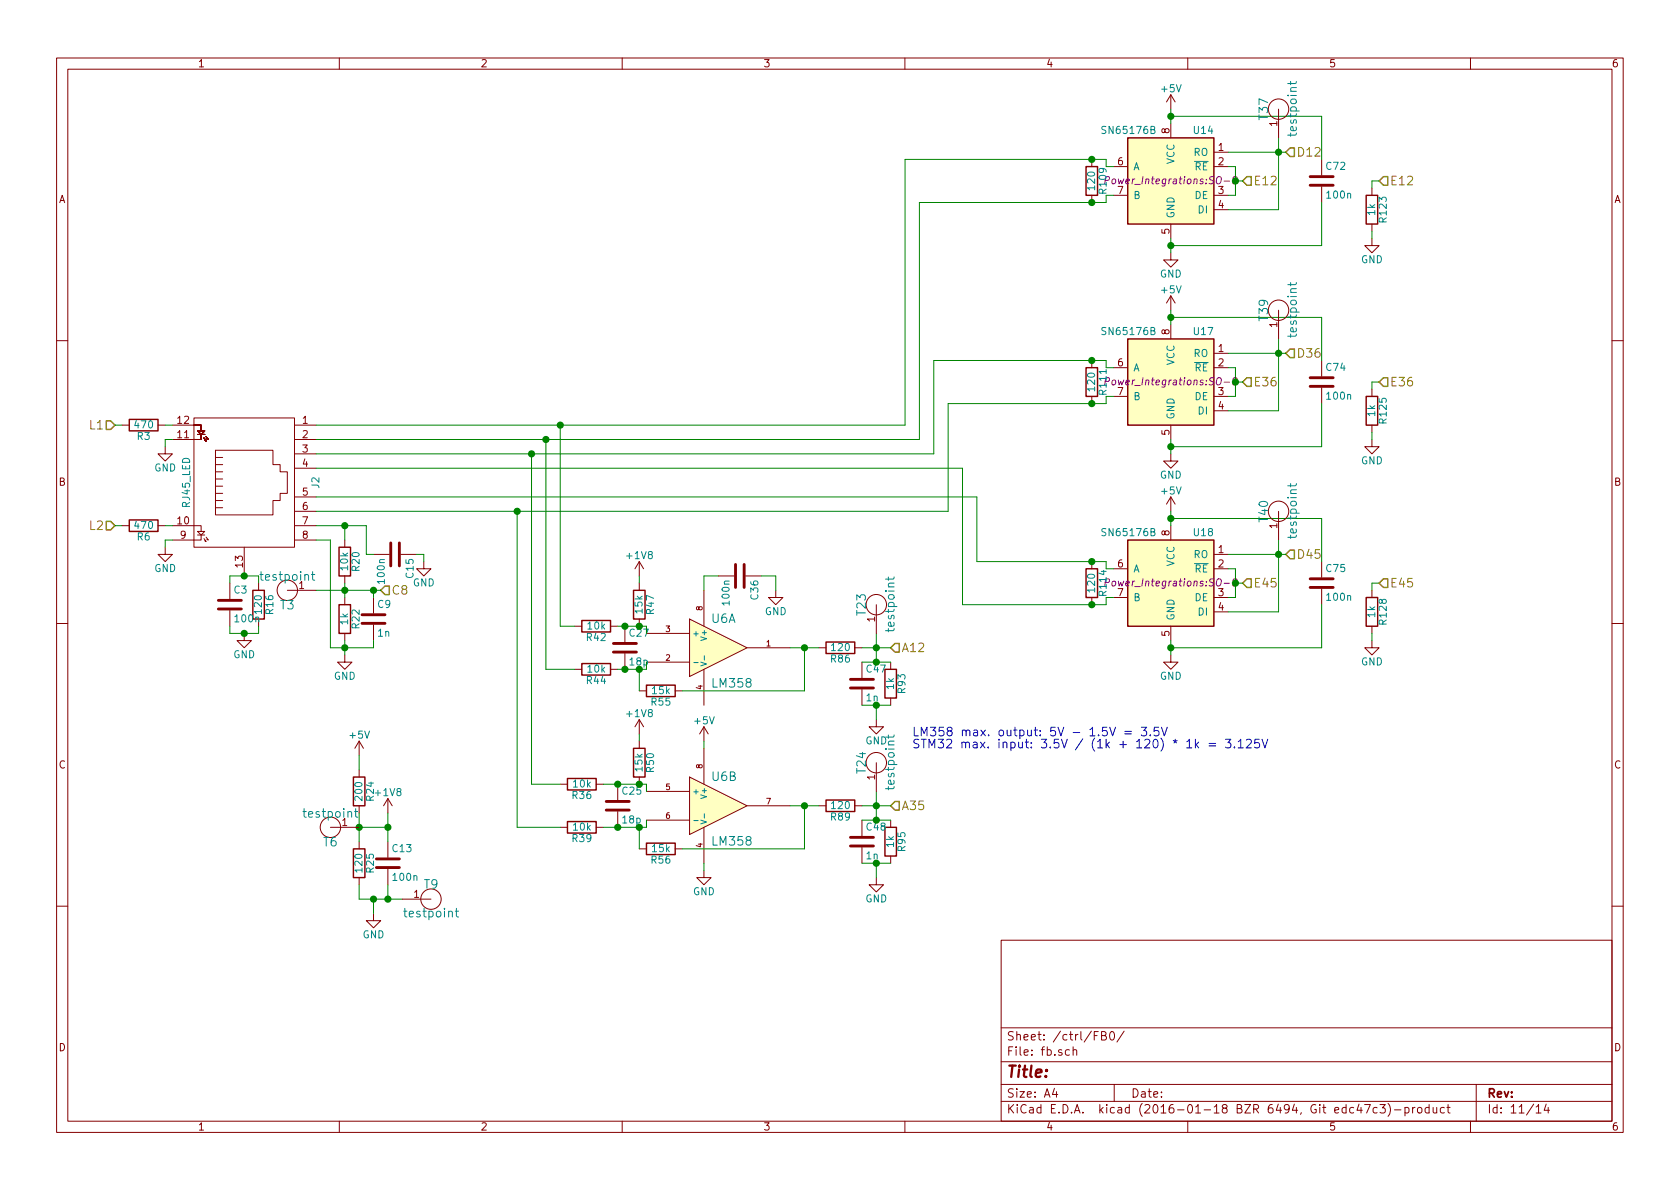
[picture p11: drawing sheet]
<svg xmlns="http://www.w3.org/2000/svg" width="297mm" height="210mm" viewBox="0 0 297 210" stroke-linecap="round" stroke-linejoin="round" font-family="sans-serif">
<g fill="none" stroke="#840000" stroke-width=".18">
<path d="M10 10.3h277v189.9h-277zM12 12.2h273v186.1h-273zM60 10.3v1.9M110 10.3v1.9M160 10.3v1.9M207 16.8v2.5M207 16.8l-.8 1.2M207 16.8l.8 1.2M210 10.3v1.9M226.1 19.3v5.1M260 10.3v1.9M193 28.2v1.3"/>
<path d="M193 34.5v1.3M196.8 29.5h2.6M196.8 34.5h2.6M207 21.8v2.6M207 39.6v2.6M214.6 26.9h2.6M214.6 29.5h2.6M214.6 34.5h2.6M214.6 37.1h2.6M233.7 28.2v2.8M233.7 33v2.8M242.6 33.3v1.2"/>
<path d="M242.6 39.6v1.3M207 44.7v1.3h1.3l-1.3 1.2-1.3-1.2h1.3M207 52.3v2.6M207 57.4v2.5M207 52.3l-.8 1.3M207 52.3l.8 1.3M226.1 54.9v5M242.6 42.2v1.2h1.2l-1.2 1.3-1.3-1.3h1.3M10 60.2h2M21.6 75.2h1.3M27.9 75.2h1.3M29.2 79v1.3h1.3l-1.3 1.2-1.3-1.2h1.3"/>
<path d="M30.5 75.2h5.1v.5M34.3 73.9h17.8v22.9h-17.8zM34.9 76.8h1.3h-.6v.7M35.6 77.2v.5h-5.1M35.6 75.6v.6h-.7l.7 .6 .6-.6h-.6M36.1 77.5l.3 .5-.2-.2M36.4 77.2l.4 .5-.2-.1M38.1 79.6h10.2v2.6h1.2v1.2h1.3v3.8h-1.3v1.3h-1.2v2.6h-10.2zM52.1 75.2h3.8M52.1 77.7h3.8M193 63.7v1.3M193 70.1v1.3"/>
<path d="M196.8 65h2.6M196.8 70.1h2.6M207 75.2v2.5M214.6 62.5h2.6M214.6 65h2.6M214.6 70.1h2.6M214.6 72.6h2.6M233.7 63.7v2.8M233.7 68.6v2.8M242.6 77.7v1.3h1.2l-1.2 1.3-1.3-1.3h1.3M242.6 68.8v1.3M242.6 75.2v1.2"/>
<path d="M285 60.2h2M21.6 93h1.3M27.9 93h1.3M29.2 96.8v1.2h1.3l-1.3 1.3-1.3-1.3h1.3M30.5 93h5.1v1M34.9 94h1.3l-.6 .6zM34.9 94.6h1.3M35.6 94.6v.9h-5.1M36.1 95.2l.3 .6-.2-.2M36.4 95l.4 .5-.2-.1M38.1 80.9h1.3M38.1 82.2h1.3"/>
<path d="M38.1 83.4h1.3M38.1 84.7h1.3M38.1 86h1.3M38.1 87.2h1.3M38.1 88.5h1.3M38.1 89.8h1.3M43.2 96.8v5M52.1 80.3h3.8M52.1 82.8h3.8M52.1 87.9h3.8M52.1 90.4h3.8M52.1 93h3.8"/>
<path d="M52.1 95.5h3.8M61 95.5v1.3M66 98h2.8M70.9 98h2.8M74.9 99.3v1.3h1.3l-1.3 1.2-1.2-1.2h1.2M113 99.3v2.5M113 99.3l-.7 1.3M113 99.3l.8 1.3M193 99.3v1.3M207 80.3v1.2h1.3l-1.3 1.3-1.3-1.3h1.3M207 87.9v2.5M207 93v2.5"/>
<path d="M207 87.9l-.8 1.2M207 87.9l.8 1.2M214.6 98h2.6M226.1 90.4v5.1M233.7 99.3v2.8M10 110.3h2M40.6 103.1v2.8M40.6 107.9v2.8M43.2 112v1.3h1.2l-1.2 1.2-1.3-1.2h1.3M45.7 103.1v1.3M45.7 109.5v1.2M50.8 104.4h5.1"/>
<path d="M61 115.8v1.3h1.2l-1.2 1.3-1.3-1.3h1.3M61 101.8v1.3M61 105.7v1.2M61 112v1.3M66 105.7v2.8M66 110.5v2.8M101.6 110.7h1.3M101.6 118.4h1.3M107.9 110.7h1.3M107.9 118.4h1.3M110.5 110.7v2.8M110.5 115.6v2.8"/>
<path d="M113 103.1v1.3M113 109.5v1.2M114.3 117.1h7.6M114.3 112h7.6M121.9 109.5l10.2 5-10.2 5.1zM124.5 104.4v6.3M124.5 118.4v6.3M127 101.8h2.8M131.8 101.8h2.8M132.1 114.5h7.6M137.2 104.4v1.3h1.2l-1.2 1.2-1.3-1.2h1.3M144.8 114.5h1.2"/>
<path d="M151.1 114.5h1.3M152.4 117.1v2.8M154.9 106.9v5.1M157.5 117.1v1.3M193 105.7v1.2M196.8 100.6h2.6M196.8 105.7h2.6M207 115.8v1.3h1.3l-1.3 1.3-1.3-1.3h1.3M207 110.7v2.6M214.6 100.6h2.6M214.6 105.7h2.6M214.6 108.2h2.6"/>
<path d="M233.7 104.1v2.8M242.6 113.3v1.2h1.2l-1.2 1.3-1.3-1.3h1.3M242.6 104.4v1.3M242.6 110.7v1.3M285 110.3h2M63.5 131.1l-.8 1.2M63.5 131.1v2.5M63.5 136.1v1.3M63.5 131.1l.8 1.2M99.1 138.7h1.2M105.4 138.7h1.3M109.2 138.7v2.8"/>
<path d="M113 127.2v2.6M113 131.1v1.2M113 137.4v1.3M113 122.2h1.3M113 127.2l-.7 1.3M113 127.2l.8 1.3M114.3 139.9h7.6M119.4 122.2h1.2M121.9 137.4l10.2 5.1-10.2 5.1zM124.5 128.5v2.6M124.5 132.3v6.4M124.5 128.5l-.8 1.3"/>
<path d="M124.5 128.5l.7 1.3M152.4 121.9v2.8M154.9 127.2v1.3h1.3l-1.3 1.3-1.2-1.3h1.2M154.9 134.9v5M157.5 123.4v1.3M58.4 146.3h5.1M63.5 142.5v1.3M63.5 148.8v1.3M63.5 155.2v1.3M68.6 141.2l-.8 1.3M68.6 141.2v2.6M68.6 148.8v2.8"/>
<path d="M68.6 153.7v2.8M68.6 141.2l.7 1.3M71.1 159h5.1M99.1 146.3h1.2M105.4 146.3h1.3M109.2 143.5v2.8M113 150.1h1.3M114.3 145h7.6M119.4 150.1h1.2M124.5 153.9v1.3h1.2l-1.2 1.3-1.3-1.3h1.3M124.5 146.3v6.3M132.1 142.5h7.6"/>
<path d="M144.8 142.5h1.2M151.1 142.5h1.3M152.4 145v2.8M152.4 149.9v2.7M154.9 155.2v1.3h1.3l-1.3 1.2-1.2-1.2h1.2M157.5 145v1.3M157.5 151.4v1.2M10 160.2h2M66 161.5v1.3h1.3l-1.3 1.3-1.2-1.3h1.2M177 166.3h108v32h-108zM285 160.2h2M60 198.3v1.9"/>
<path d="M110 198.3v1.9M160 198.3v1.9M177 194.8h108M177 191.8h108M177 187.8h108M177 181.8h108M186.4 192.5l-.3 1h.9M186.8 193v1M189.1 185.7l-.5-.1-.2 .3v.6l.2 .1 .5-.1M189.7 185.7l.2-.1 .4 .1 .1 .9M189.7 185.1v1.5M193.5 183.1h.5"/>
<path d="M194.2 182.4h-.7v1.5M194.8 183.1h.5l.2-.1 .1-.3-.3-.3h-.5v1.5h.6l.2-.3a.41 .41 0 0 0-.3-.5M196.3 182.6l.2-.2a.81 .81 0 0 1 .6 .6 .81 .81 0 0 1-.3 .8l-.1 .1a.79 .79 0 0 1-.4-1.3zM197 191.8v3M198.8 182.3l-1.3 2M210 198.3v1.9M240.3 195.2l-.4 1.1h1M240.6 195.8v1M241.3 195.3h1l-.7 1.5M243.5 195.9l-.4-.1-.3 .3v.6l.3 .1 .4-.1M244 195.3h.9l-.5 .6 .5 .1v.7l-.2 .1-.7-.1M245.4 195.1a1.71 1.71 0 0 1 0 2.3"/>
<path d="M246.6 196.3h1.1M248.4 195.9l.4-.1 .3 .3-.1 .6h-.6M248.4 195.8v1.5M249.8 195.8v1M250.2 195.8l-.4 .3M250.7 196l.2-.2 .4 .2 .1 .5-.1 .2-.4 .1-.2-.1zM252.7 195.9l-.5-.1-.2 .3v.6l.2 .1 .5-.1M252.7 195.3v1.5M253.4 195.8l.1 .9 .3 .1 .2-.1M254 195.8v1M255.4 195.9l-.5-.1-.2 .3v.6l.2 .1 .5-.1M255.8 195.8h.6"/>
<path d="M256 195.3v1.3l.4 .2M260 198.3v1.9M261 191.8v6.5M271.6 195.8l.4-.5v1.5M271.6 196.8h.9M273.4 195.2l-.4 1.1h1M273.7 195.8v1"/>
<circle cx="226.1" cy="19.3" r="1.8"/>
<circle cx="226.1" cy="54.9" r="1.8"/>
<circle cx="226.1" cy="90.4" r="1.8"/>
<circle cx="50.8" cy="104.4" r="1.8"/>
<circle cx="154.9" cy="106.9" r="1.8"/>
<circle cx="154.9" cy="134.9" r="1.8"/>
<circle cx="58.4" cy="146.3" r="1.8"/>
<circle cx="76.2" cy="159" r="1.8"/>
</g>
<g fill="#ffffc2" stroke="#ffffc2" stroke-width=".18">
<path d="M121.9 109.5l10.2 5-10.2 5.1z"/>
<path d="M199.4 24.4h15.2v15.2h-15.2z"/>
<path d="M199.4 59.9h15.2v15.3h-15.2z"/>
<path d="M199.4 95.5h15.2v15.2h-15.2z"/>
<path d="M121.9 137.4l10.2 5.1-10.2 5.1z"/>
</g>
<g fill="none" stroke="#008484" stroke-width=".18">
<path d="M228.2 14.4v.6M229.2 14.4l-.2 .4h-1.3M228.2 50v.5M229.2 50l-.2 .3h-1.3M228.2 85.5v.6M229.2 85.5l-.2 .4h-1.3M55.1 101.6h.6M55.3 101.1v1.3l.4 .2M122.7 117.2h.7M123.9 117.1l1 .3-1 .3M124.5 116v.7M157.1 102v.6"/>
<path d="M158.1 102l-.2 .4h-1.3M158.1 130l-.2 .3h-1.3M62.7 143.5h.6M62.9 143v1.3l.4 .2M122.7 145.1h.7M123.9 145l1 .4-1 .3M124.5 143.9v.8M80.5 161.1h.6M80.7 160.6v1.3l.4 .2"/>
</g>
<g fill="none" stroke="#840000" stroke-width=".25">
<path d="M192 29.5h2.1v5h-2.1zM199.4 24.4h15.2v15.2h-15.2zM241.6 34.5h2v5.1h-2zM199.4 59.9h15.2v15.3h-15.2zM22.9 74.2h5v2h-5zM192 65h2.1v5.1h-2.1zM241.6 70.1h2v5.1h-2zM22.9 91.9h5v2.1h-5zM59.9 96.8h2.1v5h-2.1zM199.4 95.5h15.2v15.2h-15.2zM44.7 104.4h2v5.1h-2zM59.9 106.9h2.1v5.1h-2.1z"/>
<path d="M102.9 109.7h5v2.1h-5zM102.9 117.3h5v2.1h-5zM112 104.4h2v5.1h-2zM146 113.5h5.1v2.1h-5.1zM156.5 118.4h2v5h-2zM192 100.6h2.1v5.1h-2.1zM241.6 105.7h2v5h-2zM62.5 137.4h2v5.1h-2zM100.3 137.7h5.1v2h-5.1zM112 132.3h2v5.1h-2zM114.3 121.2h5.1v2h-5.1zM62.5 150.1h2v5.1h-2z"/>
<path d="M100.3 145.3h5.1v2h-5.1zM114.3 149.1h5.1v2h-5.1zM146 141.5h5.1v2h-5.1zM156.5 146.3h2v5.1h-2z"/>
</g>
<path d="M216.4 32h1M218.2 31.8l-.2-.3 .1-.2h.6v.3l-.7 .3v.5a.41 .41 0 0 0 .5 0 .41 .41 0 0 0 .1-.6h-.1M216.4 67.6h1M218.2 67.3l-.2-.2 .1-.3 .6 .1v.3l-.7 .3v.4a.41 .41 0 0 0 .5 .1 .41 .41 0 0 0 .1-.6l-.1-.1M216.4 103.1h1M218.2 102.9l-.2-.2 .1-.3 .6 .1v.3l-.7 .2v.5a.41 .41 0 0 0 .5 0 .41 .41 0 0 0 .1-.6h-.1" fill="none" stroke="#840084" stroke-width=".18"/>
<g fill="none" stroke="#840000" stroke-width=".51">
<path d="M231.6 32.8h4.1M231.6 31.2h4.1M231.6 68.3h4.1M231.6 66.8h4.1M69.1 96v4.1M70.6 96v4.1M130 99.8v4.1M131.6 99.8v4.1M38.6 107.7h4.1M38.6 106.2h4.1M64 110.2h4.1M64 108.7h4.1"/>
<path d="M108.5 115.3h4M108.5 113.8h4M231.6 103.9h4.1M231.6 102.4h4.1M150.4 121.7h4M150.4 120.1h4M66.5 153.4h4.1M66.5 151.9h4.1M107.2 143.3h4.1M107.2 141.7h4.1M150.4 149.6h4M150.4 148.1h4"/>
</g>
<g fill="none" stroke="#848400" stroke-width=".25">
<path d="M220.5 31.2h.7v1.6h-.7l-.8-.8zM228.1 26.2h.8v1.5h-.8l-.8-.8zM244.6 31.2h.8v1.6h-.8l-.8-.8zM18.8 74.4h.8l.7 .8-.7 .7h-.8zM220.5 66.8h.7v1.5h-.7l-.8-.7zM227.3 62.5l.8-.8h.8v1.5h-.8zM244.6 66.8h.8v1.5h-.8l-.8-.7zM18.8 92.2h.8l.7 .8-.7 .7h-.8zM228.1 97.3h.8v1.5h-.8l-.8-.8zM67.3 104.4l.8-.8h.7v1.6h-.7zM158.2 113.8h.8v1.5h-.8l-.7-.8zM220.5 102.4h.7v1.5h-.7l-.8-.8z"/>
<path d="M243.8 103.1l.8-.7h.8v1.5h-.8zM158.2 141.7h.8v1.6h-.8l-.7-.8z"/>
</g>
<g fill="none" stroke="#008400" stroke-width=".18">
<path d="M207 19.3v2.5M196.8 29.5h-1.2v-1.3h-35.6v47h-104.1M196.8 34.5h-1.2v1.3h-33v41.9h-106.7M207 20.6h26.7v7.6M217.2 29.5h1.2v5h-1.2M217.2 26.9h10.1M218.4 32h1.3M226.1 24.4v12.7h-8.9M233.7 35.8v7.6h-26.7M243.8 32h-1.2v1.3M207 42.2v2.5M207 54.9v2.5"/>
<path d="M207 56.1h26.7v7.6M226.1 59.9v12.7h-8.9M242.6 40.9v1.3M20.3 75.2h1.3M29.2 75.2h1.3M30.5 77.7h-1.3v1.3M96.5 77.7v40.7h5.1M99.1 75.2v35.5h2.5M196.8 65h-1.2v-1.3h-30.5v16.6h-109.2M196.8 70.1h-1.2v1.3h-28v19h-111.7M207 77.7v2.6M217.2 65h1.2v5.1h-1.2"/>
<path d="M217.2 62.5h10.1M218.4 67.6h1.3M233.7 71.4v7.6h-26.7M242.6 76.4v1.3M243.8 67.6h-1.2v1.2M20.3 93h1.3M29.2 93h1.3M30.5 95.5h-1.3v1.3M55.9 87.9h116.8v11.4h22.9v1.3h1.2M55.9 82.8h114.3v24.1h25.4v-1.2h1.2M55.9 95.5h2.5v19h7.6v-1.2M55.9 93h8.9v5h1.2"/>
<path d="M61 93v2.5M73.7 98h1.2v1.3M91.4 90.4v55.9h7.7M94 80.3v58.4h5.1M207 90.4v2.6M207 91.7h26.7v7.6M217.2 98h10.1M226.1 95.5v12.7h-8.9M40.6 110.7v1.3h5.1v-1.3M45.7 101.8h-5.1v1.3M55.9 104.4h11.4M61 103.1v2.6"/>
<path d="M61 113.3v2.5M66 104.4v1.3M109.2 110.7h5.1M109.2 118.4h5.1M113 101.8v1.3M113 118.4v3.8M127 101.8h-2.5v2.6M134.6 101.8h2.6v2.6M139.7 114.5h5.1M142.2 114.5v7.7h-21.6M152.4 114.5h5.1M152.4 117.1h5.1"/>
<path d="M154.9 112v5.1M207 113.3v2.5M217.2 100.6h1.2v5.1h-1.2M218.4 103.1h1.3M233.7 106.9v7.6h-26.7M242.6 112v1.3M243.8 103.1h-1.2v1.3M63.5 133.6v2.5M106.7 138.7h7.6v1.2M113 129.8v1.3M124.5 131.1v1.2M152.4 124.7h5.1"/>
<path d="M154.9 124.7v2.5M154.9 139.9v5.1M63.5 143.8v5M63.5 156.5v2.5h7.6M63.5 146.3h5.1M66 159v2.5M68.6 143.8v5M68.6 156.5v2.5M113 146.3v3.8M114.3 145v1.3h-7.6M124.5 152.6v1.3M139.7 142.5h5.1"/>
<path d="M142.2 142.5v7.6h-21.6M152.4 142.5h5.1M152.4 145h5.1M152.4 152.6h5.1M154.9 152.6v2.6"/>
</g>
<g fill="#008400" stroke="#008400" stroke-width=".25">
<circle cx="207" cy="20.6" r=".51"/>
<circle cx="207" cy="43.4" r=".51"/>
<circle cx="218.4" cy="32" r=".51"/>
<circle cx="207" cy="56.1" r=".51"/>
<circle cx="207" cy="79" r=".51"/>
<circle cx="218.4" cy="67.6" r=".51"/>
<circle cx="207" cy="91.7" r=".51"/>
<circle cx="207" cy="114.5" r=".51"/>
<circle cx="218.4" cy="103.1" r=".51"/>
<circle cx="193" cy="28.2" r=".51"/>
<circle cx="193" cy="35.8" r=".51"/>
<circle cx="193" cy="63.7" r=".51"/>
<circle cx="193" cy="71.4" r=".51"/>
<circle cx="193" cy="106.9" r=".51"/>
<circle cx="193" cy="99.3" r=".51"/>
<circle cx="43.2" cy="101.8" r=".51"/>
<circle cx="43.2" cy="112" r=".51"/>
<circle cx="154.9" cy="117.1" r=".51"/>
<circle cx="142.2" cy="114.5" r=".51"/>
<circle cx="154.9" cy="124.7" r=".51"/>
<circle cx="154.9" cy="114.5" r=".51"/>
<circle cx="154.9" cy="145" r=".51"/>
<circle cx="154.9" cy="152.6" r=".51"/>
<circle cx="154.9" cy="142.5" r=".51"/>
<circle cx="142.2" cy="142.5" r=".51"/>
<circle cx="68.6" cy="146.3" r=".51"/>
<circle cx="63.5" cy="146.3" r=".51"/>
<circle cx="66" cy="159" r=".51"/>
<circle cx="226.1" cy="26.9" r=".51"/>
<circle cx="226.1" cy="62.5" r=".51"/>
<circle cx="226.1" cy="98" r=".51"/>
<circle cx="61" cy="114.5" r=".51"/>
<circle cx="61" cy="93" r=".51"/>
<circle cx="61" cy="104.4" r=".51"/>
<circle cx="66" cy="104.4" r=".51"/>
<circle cx="109.2" cy="146.3" r=".51"/>
<circle cx="109.2" cy="138.7" r=".51"/>
<circle cx="113" cy="138.7" r=".51"/>
<circle cx="113" cy="146.3" r=".51"/>
<circle cx="113" cy="110.7" r=".51"/>
<circle cx="110.5" cy="110.7" r=".51"/>
<circle cx="110.5" cy="118.4" r=".51"/>
<circle cx="113" cy="118.4" r=".51"/>
<circle cx="99.1" cy="75.2" r=".51"/>
<circle cx="96.5" cy="77.7" r=".51"/>
<circle cx="94" cy="80.3" r=".51"/>
<circle cx="91.4" cy="90.4" r=".51"/>
<circle cx="68.6" cy="159" r=".51"/>
</g>
<g fill="none" stroke="#0000c2" stroke-width=".18">
<path d="M196.2 128.6l.5 1.5 .5-1.5M198.9 129.3h1.2M198.9 129.8h1.2M201.8 128.6h.9l-.5 .6 .4 .1 .1 .2v.5l-.3 .1h-.4l-.2-.1M203.4 130v.1M204.9 128.6h-.8l-.1 .7 .3-.1 .5 .1 .1 .2v.3l-.3 .3h-.3l-.3-.1M205.4 128.6l.5 1.5 .5-1.5M209.8 131.2l.5-.5v1.6M209.8 132.3h.9M211.4 130.7v1.6M211.5 131.7l.4 .6M211.9 131.2l-.5 .6"/>
<path d="M213.8 131.5h1.1M213.8 131.9h1.1M216.7 130.7h.9l-.5 .6 .4 .1 .1 .2v.5l-.3 .2h-.4l-.2-.2M218.3 132.1v.2M218.9 131.2l.5-.5v1.6M218.9 132.3h.9M220.4 130.9l.2-.2h.4l.2 .2 .1 .3-.1 .2-.9 .9h1M222.6 130.7h-.7l-.1 .8 .2-.2 .6 .1 .1 .2v.4l-.3 .3h-.4l-.2-.2M223.1 130.7l.5 1.6 .6-1.6"/>
</g>
<text font-size="2.8" fill="#840000" x="178" y="190.5">Title:</text>
<g font-size="2.1" fill="#008484">
<text x="224.2" y="21.1" transform="rotate(-90 224.2 21.1)">T37</text>
<text x="229.3" y="23.7" transform="rotate(-90 229.3 23.7)">testpoint</text>
<text x="224.2" y="56.7" transform="rotate(-90 224.2 56.7)">T39</text>
<text x="229.3" y="59.3" transform="rotate(-90 229.3 59.3)">testpoint</text>
<text x="224.2" y="92.2" transform="rotate(-90 224.2 92.2)">T40</text>
<text x="229.3" y="94.9" transform="rotate(-90 229.3 94.9)">testpoint</text>
<text x="46.3" y="102.7">testpoint</text>
<text x="49.5" y="107.8">T3</text>
<text x="125.8" y="110.2">U6A</text>
<text x="153.1" y="108.8" transform="rotate(-90 153.1 108.8)">T23</text>
<text x="158.2" y="111.4" transform="rotate(-90 158.2 111.4)">testpoint</text>
<text x="126.1" y="121.6">LM358</text>
<text x="153.1" y="136.7" transform="rotate(-90 153.1 136.7)">T24</text>
<text x="125.9" y="138.1">U6B</text>
<text x="158.2" y="139.3" transform="rotate(-90 158.2 139.3)">testpoint</text>
<text x="53.9" y="144.6">testpoint</text>
<text x="57.1" y="149.7">T6</text>
<text x="126.1" y="149.5">LM358</text>
<text x="75" y="157.1">T9</text>
<text x="71.7" y="162.2">testpoint</text>
</g>
<g font-size="2.1" fill="#848400">
<text x="229.3" y="27.7">D12</text>
<text x="221.6" y="32.8">E12</text>
<text x="245.8" y="32.8">E12</text>
<text x="229.3" y="63.2">D36</text>
<text x="221.6" y="68.3">E36</text>
<text x="245.8" y="68.3">E36</text>
<text x="15.9" y="75.9">L1</text>
<text x="15.9" y="93.7">L2</text>
<text x="229.3" y="98.8">D45</text>
<text x="69.2" y="105.2">C8</text>
<text x="221.6" y="103.9">E45</text>
<text x="245.8" y="103.9">E45</text>
<text x="159.4" y="115.3">A12</text>
<text x="159.4" y="143.3">A35</text>
</g>
<g font-size="2.1" fill="#0000c2">
<text x="161.3" y="130.2">LM358 max. output: 5V - 1.5V = 3.5V</text>
<text x="161.3" y="132.3">STM32 max. input: 3.5V / (1k + 120) * 1k = 3.125V</text>
</g>
<g font-size="2.1" fill="#840000">
<text x="178" y="184">Sheet: /ctrl/FB0/</text>
<text x="178" y="186.7">File: fb.sch</text>
<text x="178" y="196.9">KiCad E.D.A. kicad (2016-01-18 BZR 6494, Git edc47c3)-product</text>
<text x="178" y="194.1">Size: A4</text>
<text x="200" y="194.1">Date:</text>
<text x="263" y="194.1">Rev:</text>
<text x="263" y="196.9">Id: 11/14</text>
</g>
<g font-size="1.8" fill="#840000">
<text x="35" y="11.9">1</text>
<text x="85" y="11.9">2</text>
<text x="135" y="11.9">3</text>
<text x="185" y="11.9">4</text>
<text x="235" y="11.9">5</text>
<text x="285" y="11.9">6</text>
<text x="206.8" y="23.6" transform="rotate(-90 206.8 23.6)">8</text>
<text x="225.8" y="22.3" transform="rotate(-90 225.8 22.3)">1</text>
<text x="197.6" y="29.2">6</text>
<text x="215.4" y="26.7">1</text>
<text x="215.4" y="29.2">2</text>
<text x="10.4" y="35.9">A</text>
<text x="197.6" y="34.3">7</text>
<text x="215.4" y="34.3">3</text>
<text x="285.4" y="35.9">A</text>
<text x="206.8" y="41.4" transform="rotate(-90 206.8 41.4)">5</text>
<text x="215.4" y="36.8">4</text>
<text x="206.8" y="59.2" transform="rotate(-90 206.8 59.2)">8</text>
<text x="225.8" y="57.9" transform="rotate(-90 225.8 57.9)">1</text>
<text x="197.6" y="64.8">6</text>
<text x="215.4" y="62.2">1</text>
<text x="215.4" y="64.8">2</text>
<text x="197.6" y="69.8">7</text>
<text x="215.4" y="69.8">3</text>
<text x="31.4" y="77.5">11</text>
<text x="31.4" y="74.9">12</text>
<text x="53.5" y="74.9">1</text>
<text x="53.5" y="77.5">2</text>
<text x="206.8" y="76.9" transform="rotate(-90 206.8 76.9)">5</text>
<text x="215.4" y="72.4">4</text>
<text x="53.5" y="80">3</text>
<text x="53.5" y="82.5">4</text>
<text x="10.4" y="85.9">B</text>
<text x="53.5" y="87.6">5</text>
<text x="285.4" y="85.9">B</text>
<text x="31.4" y="92.7">10</text>
<text x="31.9" y="95.2">9</text>
<text x="53.5" y="90.2">6</text>
<text x="53.5" y="92.7">7</text>
<text x="53.5" y="95.2">8</text>
<text x="206.8" y="94.7" transform="rotate(-90 206.8 94.7)">8</text>
<text x="225.8" y="93.4" transform="rotate(-90 225.8 93.4)">1</text>
<text x="42.9" y="100.3" transform="rotate(-90 42.9 100.3)">13</text>
<text x="197.6" y="100.3">6</text>
<text x="215.4" y="97.8">1</text>
<text x="215.4" y="100.3">2</text>
<text x="52.9" y="104.1">1</text>
<text x="197.6" y="105.4">7</text>
<text x="215.4" y="105.4">3</text>
<text x="215.4" y="107.9">4</text>
<text x="154.7" y="110" transform="rotate(-90 154.7 110)">1</text>
<text x="206.8" y="112.5" transform="rotate(-90 206.8 112.5)">5</text>
<text x="10.4" y="135.9">C</text>
<text x="154.7" y="137.9" transform="rotate(-90 154.7 137.9)">1</text>
<text x="285.4" y="135.9">C</text>
<text x="60.5" y="146">1</text>
<text x="73.2" y="158.7">1</text>
<text x="10.4" y="185.9">D</text>
<text x="285.4" y="185.9">D</text>
<text x="35" y="199.9">1</text>
<text x="85" y="199.9">2</text>
<text x="135" y="199.9">3</text>
<text x="185" y="199.9">4</text>
<text x="235" y="199.9">5</text>
<text x="285" y="199.9">6</text>
</g>
<g font-size="1.8" fill="#008484">
<text x="205.4" y="16.3">+5V</text>
<text x="195.2" y="23.7">SN65176B</text>
<text x="211.1" y="23.7">U14</text>
<text x="207.6" y="29.1" transform="rotate(-90 207.6 29.1)">VCC</text>
<text x="211" y="27.6">RO</text>
<text x="193.6" y="33.5" transform="rotate(-90 193.6 33.5)">120</text>
<text x="195.6" y="34.1" transform="rotate(-90 195.6 34.1)">R109</text>
<text x="200.4" y="30.1">A</text>
<text x="200.4" y="35.2">B</text>
<text x="211.2" y="30.1">RE</text>
<text x="211.2" y="35.2">DE</text>
<text x="234.5" y="30">C72</text>
<text x="234.7" y="35.1">100n</text>
<text x="207.6" y="38.6" transform="rotate(-90 207.6 38.6)">GND</text>
<text x="211.8" y="37.7">DI</text>
<text x="243.1" y="38" transform="rotate(-90 243.1 38)">1k</text>
<text x="245.2" y="39.2" transform="rotate(-90 245.2 39.2)">R123</text>
<text x="240.6" y="46.5">GND</text>
<text x="205.1" y="49.1">GND</text>
<text x="205.4" y="51.9">+5V</text>
<text x="195.2" y="59.2">SN65176B</text>
<text x="211.1" y="59.2">U17</text>
<text x="200.4" y="65.7">A</text>
<text x="207.6" y="64.7" transform="rotate(-90 207.6 64.7)">VCC</text>
<text x="211" y="63.1">RO</text>
<text x="211.2" y="65.7">RE</text>
<text x="234.5" y="65.6">C74</text>
<text x="193.6" y="69" transform="rotate(-90 193.6 69)">120</text>
<text x="195.6" y="69.7" transform="rotate(-90 195.6 69.7)">R111</text>
<text x="200.4" y="70.7">B</text>
<text x="211.2" y="70.7">DE</text>
<text x="234.7" y="70.7">100n</text>
<text x="23.9" y="75.7">470</text>
<text x="24.3" y="77.8">R3</text>
<text x="207.6" y="74.2" transform="rotate(-90 207.6 74.2)">GND</text>
<text x="211.8" y="73.3">DI</text>
<text x="243.1" y="73.6" transform="rotate(-90 243.1 73.6)">1k</text>
<text x="245.2" y="74.7" transform="rotate(-90 245.2 74.7)">R125</text>
<text x="27.3" y="83.4">GND</text>
<text x="240.6" y="82.1">GND</text>
<text x="33.6" y="89.7" transform="rotate(-90 33.6 89.7)">RJ45_LED</text>
<text x="56.4" y="86.3" transform="rotate(-90 56.4 86.3)">J2</text>
<text x="205.1" y="84.6">GND</text>
<text x="205.4" y="87.4">+5V</text>
<text x="23.9" y="93.5">470</text>
<text x="24.3" y="95.5">R6</text>
<text x="195.2" y="94.8">SN65176B</text>
<text x="211.1" y="94.8">U18</text>
<text x="27.3" y="101.1">GND</text>
<text x="61.5" y="100.8" transform="rotate(-90 61.5 100.8)">10k</text>
<text x="63.6" y="100.9" transform="rotate(-90 63.6 100.9)">R20</text>
<text x="110.9" y="98.9">+1V8</text>
<text x="200.4" y="101.2">A</text>
<text x="207.6" y="100.2" transform="rotate(-90 207.6 100.2)">VCC</text>
<text x="211" y="98.7">RO</text>
<text x="211.2" y="101.2">RE</text>
<text x="234.5" y="101.1">C75</text>
<text x="41.4" y="104.9">C3</text>
<text x="66.8" y="107.5">C9</text>
<text x="68" y="103.1" transform="rotate(-90 68 103.1)">100n</text>
<text x="73" y="103.7">GND</text>
<text x="73.1" y="102.2" transform="rotate(-90 73.1 102.2)">C15</text>
<text x="129" y="106.9" transform="rotate(-90 129 106.9)">100n</text>
<text x="134.1" y="106" transform="rotate(-90 134.1 106)">C36</text>
<text x="193.6" y="104.6" transform="rotate(-90 193.6 104.6)">120</text>
<text x="195.6" y="105.2" transform="rotate(-90 195.6 105.2)">R114</text>
<text x="200.4" y="106.3">B</text>
<text x="211.2" y="106.3">DE</text>
<text x="234.7" y="106.2">100n</text>
<text x="41.7" y="110">100n</text>
<text x="46.3" y="108.4" transform="rotate(-90 46.3 108.4)">120</text>
<text x="48.3" y="108.6" transform="rotate(-90 48.3 108.6)">R16</text>
<text x="61.5" y="110.4" transform="rotate(-90 61.5 110.4)">1k</text>
<text x="63.6" y="111.1" transform="rotate(-90 63.6 111.1)">R22</text>
<text x="66.8" y="112.6">1n</text>
<text x="103.8" y="113.3">R42</text>
<text x="103.9" y="111.3">10k</text>
<text x="113.6" y="108.4" transform="rotate(-90 113.6 108.4)">15k</text>
<text x="115.6" y="108.6" transform="rotate(-90 115.6 108.6)">R47</text>
<text x="135.2" y="108.8">GND</text>
<text x="207.6" y="109.7" transform="rotate(-90 207.6 109.7)">GND</text>
<text x="211.8" y="108.8">DI</text>
<text x="243.1" y="109.2" transform="rotate(-90 243.1 109.2)">1k</text>
<text x="245.2" y="110.3" transform="rotate(-90 245.2 110.3)">R128</text>
<text x="41.2" y="116.4">GND</text>
<text x="103.9" y="118.9">10k</text>
<text x="147" y="117.1">R86</text>
<text x="147.1" y="115.1">120</text>
<text x="153.3" y="118.9">C47</text>
<text x="240.6" y="117.6">GND</text>
<text x="59" y="120.2">GND</text>
<text x="103.8" y="120.9">R44</text>
<text x="115.2" y="124.8">R55</text>
<text x="115.4" y="122.7">15k</text>
<text x="153.2" y="124">1n</text>
<text x="158" y="121.9" transform="rotate(-90 158 121.9)">1k</text>
<text x="160.1" y="122.5" transform="rotate(-90 160.1 122.5)">R93</text>
<text x="205.1" y="120.2">GND</text>
<text x="61.9" y="130.6">+5V</text>
<text x="110.9" y="126.8">+1V8</text>
<text x="122.9" y="128.1">+5V</text>
<text x="153" y="131.6">GND</text>
<text x="113.6" y="136.3" transform="rotate(-90 113.6 136.3)">15k</text>
<text x="115.6" y="136.5" transform="rotate(-90 115.6 136.5)">R50</text>
<text x="64.1" y="141.4" transform="rotate(-90 64.1 141.4)">200</text>
<text x="66.1" y="141.6" transform="rotate(-90 66.1 141.6)">R24</text>
<text x="66.5" y="140.8">+1V8</text>
<text x="101.2" y="141.3">R36</text>
<text x="101.4" y="139.2">10k</text>
<text x="110.1" y="140.5">C25</text>
<text x="147.1" y="143">120</text>
<text x="101.2" y="148.9">R39</text>
<text x="101.4" y="146.9">10k</text>
<text x="110.1" y="145.6">18p</text>
<text x="147" y="145.1">R89</text>
<text x="153.3" y="146.9">C48</text>
<text x="158" y="149.8" transform="rotate(-90 158 149.8)">1k</text>
<text x="64.1" y="154.1" transform="rotate(-90 64.1 154.1)">120</text>
<text x="66.1" y="154.3" transform="rotate(-90 66.1 154.3)">R25</text>
<text x="69.4" y="150.7">C13</text>
<text x="69.6" y="155.7">100n</text>
<text x="115.2" y="152.7">R56</text>
<text x="115.4" y="150.7">15k</text>
<text x="153.2" y="151.9">1n</text>
<text x="160.1" y="150.5" transform="rotate(-90 160.1 150.5)">R95</text>
<text x="122.5" y="158.3">GND</text>
<text x="153" y="159.6">GND</text>
<text x="64.1" y="165.9">GND</text>
</g>
<g font-size="1.8" fill="#840084">
<text x="196.4" y="32.6">Power_Integrations:SO-8</text>
<text x="196.4" y="68.1">Power_Integrations:SO-8</text>
<text x="196.4" y="103.7">Power_Integrations:SO-8</text>
</g>
<g font-size="1.8" fill="#008400">
<text x="111.4" y="112.6">C27</text>
<text x="111.4" y="117.6">18p</text>
</g>
<g font-size="1.4" fill="#840000">
<text x="124.2" y="107.9" transform="rotate(-90 124.2 107.9)">8</text>
<text x="117.7" y="111.8">3</text>
<text x="117.7" y="116.8">2</text>
<text x="135.5" y="114.3">1</text>
<text x="124.2" y="121.9" transform="rotate(-90 124.2 121.9)">4</text>
<text x="124.2" y="135.9" transform="rotate(-90 124.2 135.9)">8</text>
<text x="117.7" y="139.7">5</text>
<text x="135.5" y="142.2">7</text>
<text x="117.7" y="144.8">6</text>
<text x="124.2" y="149.9" transform="rotate(-90 124.2 149.9)">4</text>
</g>
<g font-size="1.4" fill="#008484">
<text x="122.4" y="112.5">+</text>
<text x="125" y="113" transform="rotate(-90 125 113)">V+</text>
<text x="122.4" y="140.5">+</text>
<text x="125" y="141" transform="rotate(-90 125 141)">V+</text>
</g>
</svg>
